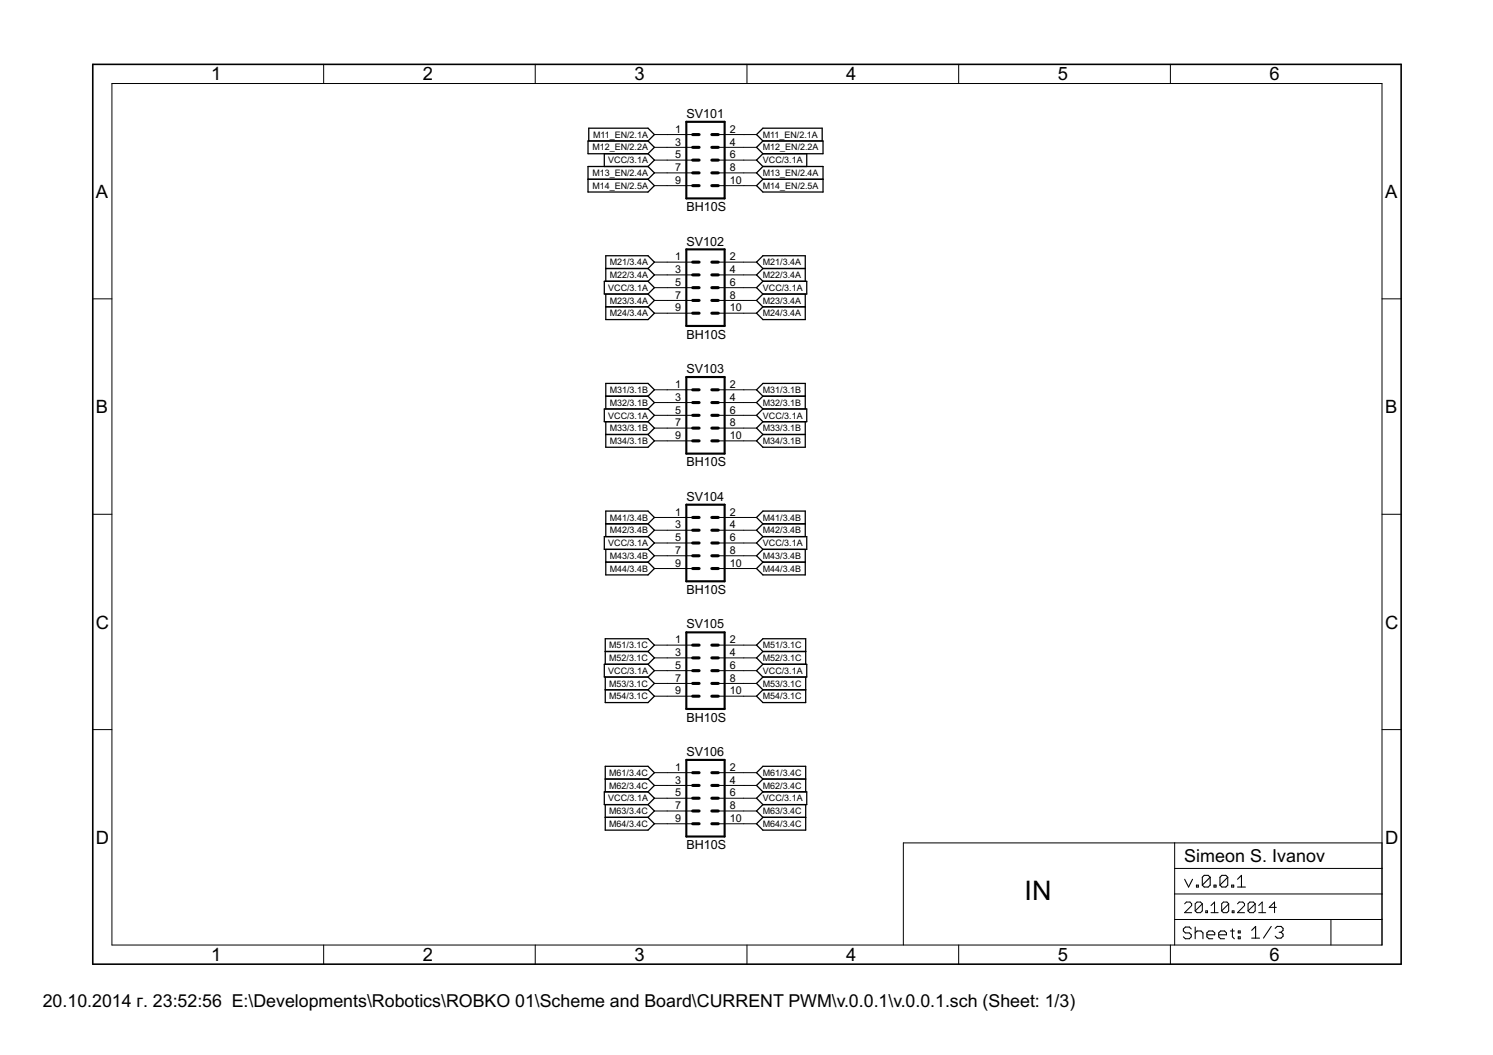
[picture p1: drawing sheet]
<svg xmlns="http://www.w3.org/2000/svg" width="297mm" height="210mm" viewBox="0 0 297 210" stroke-linecap="round" stroke-linejoin="round" font-family="sans-serif">
<g fill="#000" stroke="#000" stroke-width=".25">
<path d="M117 28v2.6zM117 33.1v2.6zM117 35.7v2.5zM117.1 25.5v2.5zM120.2 30.6v2.5zM120.2 33.1h8.7zM120.2 30.6h8.7zM117.1 28h11.8zM117.1 25.5h11.8zM117 30.6h11.9zM117 28h11.9zM117 35.7h11.9z"/>
<path d="M117 33.1h11.9zM117 38.2h11.9zM128.9 33.1l1.3-1.2zM128.9 30.6l1.3 1.3zM130.2 26.8l-1.3 1.2zM128.9 25.5l1.3 1.3zM130.2 29.3l-1.3 1.3zM128.9 28l1.3 1.3zM130.2 34.4l-1.3 1.3zM128.9 33.1l1.3 1.3zM130.2 36.9l-1.3 1.3zM128.9 35.7l1.3 1.2z"/>
<path d="M150.5 31.9l1.3-1.3zM150.5 31.9l1.3 1.2zM150.5 26.8l1.3-1.3zM150.5 26.8l1.3 1.2zM150.5 29.3l1.3-1.3zM150.5 29.3l1.3 1.3zM150.5 34.4l1.3-1.3zM150.5 34.4l1.3 1.3zM150.5 36.9l1.3-1.2zM150.5 36.9l1.3 1.3zM151.8 30.6h8.7zM151.8 33.1h8.7z"/>
<path d="M151.8 25.5h11.8zM151.8 28h11.8zM151.8 28h11.9zM151.8 30.6h11.9zM151.8 33.1h11.9zM151.8 35.7h11.9zM151.8 38.2h11.9zM160.5 30.6v2.5zM163.6 25.5v2.5zM163.7 28v2.6zM163.7 33.1v2.6zM163.7 35.7v2.5z"/>
<path d="M120.2 56v2.5zM120.5 50.9v2.5zM120.5 53.4v2.6zM120.2 58.5h8.7zM120.2 56h8.7zM120.5 53.4h8.4zM120.5 50.9h8.4zM120.5 56h8.4zM120.5 58.5h8.4zM130.2 57.2l-1.3 1.3zM128.9 56l1.3 1.2zM130.2 52.2l-1.3 1.2z"/>
<path d="M128.9 50.9l1.3 1.3zM130.2 54.7l-1.3 1.3zM128.9 53.4l1.3 1.3zM130.2 59.8l-1.3 1.2zM128.9 58.5l1.3 1.3zM150.5 57.2l1.3-1.2zM150.5 57.2l1.3 1.3zM150.5 52.2l1.3-1.3zM150.5 52.2l1.3 1.2zM150.5 54.7l1.3-1.3zM150.5 54.7l1.3 1.3zM150.5 59.8l1.3-1.3z"/>
<path d="M150.5 59.8l1.3 1.2zM151.8 56h8.7zM151.8 58.5h8.7zM151.8 50.9h8.4zM151.8 53.4h8.4zM151.8 56h8.4zM151.8 58.5h8.4zM160.2 50.9v2.5zM160.2 53.4v2.6zM160.2 58.5v2.5zM160.5 56v2.5zM120.5 58.5v2.5z"/>
<path d="M120.5 76.3v2.5zM120.5 61v2.6zM120.5 61h8.4zM120.5 78.8h8.4zM120.5 76.3h8.4zM120.5 63.6h8.4zM130.2 77.6l-1.3 1.2zM128.9 76.3l1.3 1.3zM130.2 62.3l-1.3 1.3zM128.9 61l1.3 1.3zM150.5 77.6l1.3-1.3zM150.5 77.6l1.3 1.2z"/>
<path d="M150.5 62.3l1.3-1.3zM150.5 62.3l1.3 1.3zM151.8 61h8.4zM151.8 78.8h8.4zM151.8 76.3h8.4zM151.8 63.6h8.4zM160.2 78.8v2.6zM160.2 76.3v2.5zM160.2 61v2.6zM120.2 81.4v2.5zM120.5 78.8v2.6zM120.5 83.9v2.5z"/>
<path d="M120.5 86.4v2.6zM120.2 83.9h8.7zM120.2 81.4h8.7zM120.5 81.4h8.4zM120.5 86.4h8.4zM120.5 83.9h8.4zM120.5 89h8.4zM130.2 82.6l-1.3 1.3zM128.9 81.4l1.3 1.2zM130.2 80.1l-1.3 1.3zM128.9 78.8l1.3 1.3zM130.2 85.2l-1.3 1.2z"/>
<path d="M128.9 83.9l1.3 1.3zM130.2 87.7l-1.3 1.3zM128.9 86.4l1.3 1.3zM150.5 82.6l1.3-1.2zM150.5 82.6l1.3 1.3zM150.5 80.1l1.3-1.3zM150.5 80.1l1.3 1.3zM150.5 85.2l1.3-1.3zM150.5 85.2l1.3 1.2zM150.5 87.7l1.3-1.3zM150.5 87.7l1.3 1.3zM151.8 81.4h8.7z"/>
<path d="M151.8 83.9h8.7zM151.8 81.4h8.4zM151.8 83.9h8.4zM151.8 86.4h8.4zM151.8 89h8.4zM160.2 83.9v2.5zM160.2 86.4v2.6zM160.5 81.4v2.5zM120.2 106.8v2.5zM120.5 101.7v2.5zM120.5 104.2v2.6zM120.5 109.3v2.5z"/>
<path d="M120.5 111.8v2.6zM120.2 109.3h8.7zM120.2 106.8h8.7zM120.5 104.2h8.4zM120.5 101.7h8.4zM120.5 106.8h8.4zM120.5 111.8h8.4zM120.5 109.3h8.4zM120.5 114.4h8.4zM130.2 108l-1.3 1.3zM128.9 106.8l1.3 1.2zM130.2 103l-1.3 1.2z"/>
<path d="M128.9 101.7l1.3 1.3zM130.2 105.5l-1.3 1.3zM128.9 104.2l1.3 1.3zM130.2 110.6l-1.3 1.2zM128.9 109.3l1.3 1.3zM130.2 113.1l-1.3 1.3zM128.9 111.8l1.3 1.3zM150.5 108l1.3-1.2zM150.5 108l1.3 1.3zM150.5 103l1.3-1.3zM150.5 103l1.3 1.2zM150.5 105.5l1.3-1.3z"/>
<path d="M150.5 105.5l1.3 1.3zM150.5 110.6l1.3-1.3zM150.5 110.6l1.3 1.2zM150.5 113.1l1.3-1.3zM150.5 113.1l1.3 1.3zM151.8 106.8h8.7zM151.8 109.3h8.7zM151.8 101.7h8.4zM151.8 104.2h8.4zM151.8 106.8h8.4zM151.8 109.3h8.4zM151.8 111.8h8.4z"/>
<path d="M151.8 114.4h8.4zM160.2 101.7v2.5zM160.2 104.2v2.6zM160.2 109.3v2.5zM160.2 111.8v2.6zM160.5 106.8v2.5zM120.2 132.2v2.5zM120.4 127.1v2.5zM120.4 129.6v2.6zM120.4 134.7v2.5zM120.4 137.2v2.6zM120.2 134.7h8.7z"/>
<path d="M120.2 132.2h8.7zM120.4 129.6h8.5zM120.4 127.1h8.5zM120.4 132.2h8.5zM120.4 137.2h8.5zM120.4 134.7h8.5zM120.4 139.8h8.5zM130.2 133.4l-1.3 1.3zM128.9 132.2l1.3 1.2zM130.2 128.4l-1.3 1.2zM128.9 127.1l1.3 1.3zM130.2 130.9l-1.3 1.3z"/>
<path d="M128.9 129.6l1.3 1.3zM130.2 136l-1.3 1.2zM128.9 134.7l1.3 1.3zM130.2 138.5l-1.3 1.3zM128.9 137.2l1.3 1.3zM150.5 133.4l1.3-1.2zM150.5 133.4l1.3 1.3zM150.5 128.4l1.3-1.3zM150.5 128.4l1.3 1.2zM150.5 130.9l1.3-1.3zM150.5 130.9l1.3 1.3zM150.5 136l1.3-1.3z"/>
<path d="M150.5 136l1.3 1.2zM150.5 138.5l1.3-1.3zM150.5 138.5l1.3 1.3zM151.8 132.2h8.7zM151.8 134.7h8.7zM151.8 127.1h8.5zM151.8 129.6h8.5zM151.8 132.2h8.5zM151.8 134.7h8.5zM151.8 137.2h8.5zM151.8 139.8h8.5zM160.3 127.1v2.5z"/>
<path d="M160.3 129.6v2.6zM160.3 134.7v2.5zM160.3 137.2v2.6zM160.5 132.2v2.5zM120.4 152.5v2.5zM120.4 155v2.5zM120.2 157.5h8.7zM120.4 155h8.5zM120.4 152.5h8.5zM120.4 157.5h8.5zM130.2 158.8l-1.3 1.3zM128.9 157.5l1.3 1.3z"/>
<path d="M130.2 153.7l-1.3 1.3zM128.9 152.5l1.3 1.2zM130.2 156.3l-1.3 1.2zM128.9 155l1.3 1.3zM150.5 158.8l1.3-1.3zM150.5 158.8l1.3 1.3zM150.5 153.7l1.3-1.2zM150.5 153.7l1.3 1.3zM150.5 156.3l1.3-1.3zM150.5 156.3l1.3 1.2zM151.8 157.5h8.7zM151.8 152.5h8.5z"/>
<path d="M151.8 155h8.5zM151.8 157.5h8.5zM160.3 152.5v2.5zM160.3 155v2.5zM160.5 157.5v2.6zM120.2 157.5v2.6zM120.4 160.1v2.5zM120.4 162.6v2.6zM120.2 160.1h8.7zM120.4 162.6h8.5zM120.4 160.1h8.5zM120.4 165.2h8.5z"/>
<path d="M130.2 161.4l-1.3 1.2zM128.9 160.1l1.3 1.3zM130.2 163.9l-1.3 1.3zM128.9 162.6l1.3 1.3zM150.5 161.4l1.3-1.3zM150.5 161.4l1.3 1.2zM150.5 163.9l1.3-1.3zM150.5 163.9l1.3 1.3zM151.8 160.1h8.7zM151.8 160.1h8.5zM151.8 162.6h8.5zM151.8 165.2h8.5z"/>
<path d="M160.3 160.1v2.5zM160.3 162.6v2.6z"/>
</g>
<g fill="#000" stroke="#000" stroke-width=".2">
<path d="M22.3 16.6v171.4zM64.4 12.8v3.8zM106.5 12.8v3.8zM148.6 12.8v3.8zM190.7 12.8v3.8zM232.9 12.8v3.8zM22.3 16.6h252.7zM130.2 31.9h2.5zM130.2 26.8h2.5zM130.2 29.3h2.5zM130.2 34.4h2.5zM130.2 36.9h2.5z"/>
<path d="M132.7 26.8h5.1zM132.7 29.3h5.1zM132.7 31.9h5.1zM132.7 34.4h5.1zM132.7 36.9h5.1zM142.9 26.8h5.1zM142.9 29.3h5.1zM142.9 31.9h5.1zM142.9 34.4h5.1zM142.9 36.9h5.1zM148 31.9h2.5zM148 26.8h2.5z"/>
<path d="M148 29.3h2.5zM148 34.4h2.5zM148 36.9h2.5zM18.5 59.5h3.8zM130.2 57.2h2.5zM130.2 52.2h2.5zM130.2 54.7h2.5zM130.2 59.8h2.5zM132.7 52.2h5.1zM132.7 54.7h5.1zM132.7 57.2h5.1zM132.7 59.8h5.1z"/>
<path d="M142.9 52.2h5.1zM142.9 54.7h5.1zM142.9 57.2h5.1zM142.9 59.8h5.1zM148 57.2h2.5zM148 52.2h2.5zM148 54.7h2.5zM148 59.8h2.5zM275 59.5h3.8zM130.2 77.6h2.5zM130.2 62.3h2.5zM132.7 62.3h5.1z"/>
<path d="M132.7 77.6h5.1zM142.9 62.3h5.1zM142.9 77.6h5.1zM148 77.6h2.5zM148 62.3h2.5zM130.2 82.6h2.5zM130.2 80.1h2.5zM130.2 85.2h2.5zM130.2 87.7h2.5zM132.7 80.1h5.1zM132.7 82.6h5.1zM132.7 85.2h5.1z"/>
<path d="M132.7 87.7h5.1zM142.9 80.1h5.1zM142.9 82.6h5.1zM142.9 85.2h5.1zM142.9 87.7h5.1zM148 82.6h2.5zM148 80.1h2.5zM148 85.2h2.5zM148 87.7h2.5zM18.5 102.3h3.8zM130.2 108h2.5zM130.2 103h2.5z"/>
<path d="M130.2 105.5h2.5zM130.2 110.6h2.5zM130.2 113.1h2.5zM132.7 103h5.1zM132.7 105.5h5.1zM132.7 108h5.1zM132.7 110.6h5.1zM132.7 113.1h5.1zM142.9 103h5.1zM142.9 105.5h5.1zM142.9 108h5.1zM142.9 110.6h5.1z"/>
<path d="M142.9 113.1h5.1zM148 108h2.5zM148 103h2.5zM148 105.5h2.5zM148 110.6h2.5zM148 113.1h2.5zM275 102.3h3.8zM130.2 133.4h2.5zM130.2 128.4h2.5zM130.2 130.9h2.5zM130.2 136h2.5zM130.2 138.5h2.5z"/>
<path d="M132.7 128.4h5.1zM132.7 130.9h5.1zM132.7 133.4h5.1zM132.7 136h5.1zM132.7 138.5h5.1zM142.9 128.4h5.1zM142.9 130.9h5.1zM142.9 133.4h5.1zM142.9 136h5.1zM142.9 138.5h5.1zM148 133.4h2.5zM148 128.4h2.5z"/>
<path d="M148 130.9h2.5zM148 136h2.5zM148 138.5h2.5zM18.5 145.2h3.8zM130.2 158.8h2.5zM130.2 153.7h2.5zM130.2 156.3h2.5zM132.7 153.7h5.1zM132.7 156.3h5.1zM132.7 158.8h5.1zM142.9 153.7h5.1zM142.9 156.3h5.1z"/>
<path d="M142.9 158.8h5.1zM148 158.8h2.5zM148 153.7h2.5zM148 156.3h2.5zM275 145.2h3.8zM130.2 161.4h2.5zM130.2 163.9h2.5zM132.7 161.4h5.1zM132.7 163.9h5.1zM142.9 161.4h5.1zM142.9 163.9h5.1zM148 161.4h2.5z"/>
<path d="M148 163.9h2.5zM179.7 167.7h54zM233.7 167.7h41.3zM233.7 177.9h41.3zM233.7 172.8v5.1zM233.7 172.8h41.3zM233.7 167.7v5.1zM236 179.5l-.3 .3zM236 179.5h.7zM236.7 179.5l.4 .3zM238.1 179.5l-.3 .3zM238.1 179.5h.7z"/>
<path d="M238.8 179.5l.4 .3zM239.2 179.8v1.4zM241.6 179.5v2.1zM243.4 179.5l-.3 .3zM243.4 179.5h.7zM244.1 179.5l.4 .3zM244.5 179.8v1.4zM246.5 179.5l-.3 .3zM246.5 179.5h.8zM247.3 179.5l.3 .3zM248.7 179.5l-.4 .3zM248.7 179.5h.7z"/>
<path d="M249.4 179.5l.3 .3zM249.7 179.8v1.4zM251.1 179.5v2.1zM253.6 179.5l-1.1 1zM275 172.8v5.1zM275 167.7v5.1zM22.3 188h252.7zM64.4 188v3.8zM106.5 188v3.8zM148.6 188v3.8zM179.7 167.7v20.3zM190.7 188v3.8z"/>
<path d="M232.9 188v3.8zM233.7 182.9v5.1zM233.7 177.9v5zM237.1 180.2l-1.4 1.4zM235.7 181.6h1.4zM237.1 179.8v.4zM237.8 179.8v1.4zM237.8 181.2l1.4-1.4zM237.8 181.2l.3 .4zM238.1 181.6h.7zM239.2 181.2l-.4 .4zM239.9 181.2v.4z"/>
<path d="M239.9 181.2h.3zM240.2 181.2v.4zM239.9 181.6h.3zM240.9 180.2l.7-.7zM240.9 181.6h1.5zM243.1 179.8v1.4zM243.1 181.2l1.4-1.4zM243.1 181.2l.3 .4zM243.4 181.6h.7zM244.5 181.2l-.4 .4zM245.2 181.2v.4zM245.2 181.2h.3z"/>
<path d="M245.5 181.2v.4zM245.2 181.6h.3zM247.6 180.2l-1.4 1.4zM246.2 181.6h1.4zM247.6 179.8v.4zM248.3 179.8v1.4zM248.3 181.2l1.4-1.4zM248.3 181.2l.4 .4zM248.7 181.6h.7zM249.7 181.2l-.3 .4zM251.1 179.5l-.7 .7zM250.4 181.6h1.4z"/>
<path d="M252.5 180.5h1.4zM253.6 179.5v2.1zM264.8 182.9v5.1zM264.8 182.9h10.2zM233.7 182.9h31.1zM275 182.9v5.1zM275 177.9v5zM275 16.6v171.4z"/>
</g>
<g fill="#000" stroke="#000" stroke-width=".21">
<path d="M235.7 174.9l.8 1.6zM237.3 174.9l-.8 1.6zM238 176.1v.4zM238 176.1h.4zM238.4 176.1v.4zM238 176.5h.4zM239.2 174.5v1.6zM239.2 174.5l.4-.3zM239.2 176.1l1.6-1.6zM239.6 174.2h.8zM239.2 176.1l.4 .4zM240.4 174.2l.4 .3z"/>
<path d="M239.6 176.5h.8zM240.8 174.5v1.6zM240.4 176.5l.4-.4zM241.5 176.1v.4zM241.5 176.1h.4zM241.9 176.1v.4zM241.5 176.5h.4zM242.7 174.5v1.6zM242.7 174.5l.4-.3zM244.3 174.5l-1.6 1.6zM243.1 174.2h.8zM242.7 176.1l.4 .4z"/>
<path d="M243.9 174.2l.4 .3zM243.1 176.5h.8zM244.3 174.5v1.6zM244.3 176.1l-.4 .4zM245 176.1v.4zM245 176.1h.4zM245.4 176.1v.4zM245 176.5h.4zM247 174.2l-.8 .7zM246.2 176.5h1.6zM247 174.2v2.3zM235.4 184.8v.4z"/>
<path d="M235.4 185.2l.4 .4zM235.4 184.8l.4-.4zM235.8 185.6h.8zM235.4 186.4l.4 .4zM235.8 184.4h.8zM236.6 185.6l.4 .4zM235.8 186.8h.8zM236.6 184.4l.4 .4zM237 186v.4zM237 186.4l-.4 .4zM237.8 184.4v2.4zM237.8 185.6l.4-.4z"/>
<path d="M238.2 185.2h.8zM239 185.2l.3 .4zM239.3 185.6v1.2zM240.1 185.6v.8zM240.1 185.6l.4-.4zM240.1 186.4l.4 .4zM240.5 185.2h.8zM240.5 186.8h.8zM241.3 185.2l.4 .4zM241.7 185.6v.4zM240.1 186h1.6zM242.5 185.6v.8z"/>
<path d="M242.5 185.6l.3-.4zM242.5 186.4l.3 .4zM242.8 185.2h.8zM242.8 186.8h.8zM243.6 185.2l.4 .4zM244 185.6v.4zM242.5 186h1.5zM244.8 185.2h.8zM245.2 184.8v1.6zM245.2 186.4l.4 .4zM246.4 185.2h.3zM246.4 185.2v.4z"/>
<path d="M246.4 186.4h.3zM246.4 186.4v.4zM246.7 185.2v.4zM246.4 185.6h.3zM246.7 186.4v.4zM246.4 186.8h.3zM249 185.1l.8-.8zM249 186.6h1.6zM249.8 184.3v2.3zM252.9 184.3l-1.5 2.3zM253.7 184.7l.4-.4zM254.1 184.3h.8z"/>
<path d="M253.7 186.3l.4 .3zM254.9 184.3l.4 .4zM254.5 185.5h.4zM254.9 185.5l.4 .4zM254.1 186.6h.8zM255.3 184.7v.4zM254.9 185.5l.4-.4zM255.3 185.9v.4zM254.9 186.6l.4-.3z"/>
</g>
<path d="M18.5 12.8v179zM18.5 12.8h260.3zM18.5 191.8h260.3zM278.8 12.8v179z" fill="#000" stroke="#000" stroke-width=".32"/>
<g fill="#000" stroke="#000" stroke-width=".42">
<path d="M136.5 24.2h7.7zM136.5 24.2v15.3zM144.2 24.2v15.3zM136.5 39.5h7.7zM136.5 49.6h7.7zM136.5 49.6v15.3zM136.5 75h7.7zM136.5 75v15.3zM144.2 49.6v15.3zM136.5 64.9h7.7zM144.2 75v15.3zM136.5 90.3h7.7z"/>
<path d="M136.5 100.4h7.7zM136.5 100.4v15.3zM144.2 100.4v15.3zM136.5 115.7h7.7zM136.5 125.8h7.7zM136.5 125.8v15.3zM136.5 151.2h7.7zM136.5 151.2v15.2zM144.2 125.8v15.3zM136.5 141.1h7.7zM144.2 151.2v15.2zM136.5 166.4h7.7z"/>
</g>
<g fill="#000" stroke="#000" stroke-width=".61">
<path d="M137.8 36.9h1.3zM137.8 34.4h1.3zM137.8 31.9h1.3zM137.8 29.3h1.3zM137.8 26.8h1.3zM141.6 36.9h1.3zM141.6 34.4h1.3zM141.6 31.9h1.3zM141.6 29.3h1.3zM141.6 26.8h1.3zM137.8 59.8h1.3zM137.8 57.2h1.3z"/>
<path d="M137.8 54.7h1.3zM137.8 52.2h1.3zM141.6 59.8h1.3zM141.6 57.2h1.3zM141.6 54.7h1.3zM141.6 52.2h1.3zM137.8 62.3h1.3zM137.8 77.6h1.3zM141.6 62.3h1.3zM141.6 77.6h1.3zM137.8 87.7h1.3zM137.8 85.2h1.3z"/>
<path d="M137.8 82.6h1.3zM137.8 80.1h1.3zM141.6 87.7h1.3zM141.6 85.2h1.3zM141.6 82.6h1.3zM141.6 80.1h1.3zM137.8 113.1h1.3zM137.8 110.6h1.3zM137.8 108h1.3zM137.8 105.5h1.3zM137.8 103h1.3zM141.6 113.1h1.3z"/>
<path d="M141.6 110.6h1.3zM141.6 108h1.3zM141.6 105.5h1.3zM141.6 103h1.3zM137.8 138.5h1.3zM137.8 136h1.3zM137.8 133.4h1.3zM137.8 130.9h1.3zM137.8 128.4h1.3zM141.6 138.5h1.3zM141.6 136h1.3zM141.6 133.4h1.3z"/>
<path d="M141.6 130.9h1.3zM141.6 128.4h1.3zM137.8 158.8h1.3zM137.8 156.3h1.3zM137.8 153.7h1.3zM141.6 158.8h1.3zM141.6 156.3h1.3zM141.6 153.7h1.3zM137.8 163.9h1.3zM137.8 161.4h1.3zM141.6 163.9h1.3zM141.6 161.4h1.3z"/>
</g>
<text font-size="6" x="203.9" y="179.1">IN</text>
<g font-size="4.1">
<text x="42" y="16">1</text>
<text x="84.1" y="16">2</text>
<text x="126.3" y="16">3</text>
<text x="168.4" y="16">4</text>
<text x="210.5" y="16">5</text>
<text x="252.6" y="16">6</text>
<text x="19.1" y="39.3">A</text>
<text x="275.6" y="39.3">A</text>
<text x="19.1" y="82.2">B</text>
<text x="275.6" y="82.2">B</text>
<text x="19.1" y="125">C</text>
<text x="275.6" y="125">C</text>
<text x="19.1" y="167.9">D</text>
<text x="275.6" y="167.9">D</text>
<text x="42" y="191.2">1</text>
<text x="84.1" y="191.2">2</text>
<text x="126.3" y="191.2">3</text>
<text x="168.4" y="191.2">4</text>
<text x="210.5" y="191.2">5</text>
<text x="252.6" y="191.2">6</text>
</g>
<g font-size="4">
<text x="235.6" y="171.5">Simeon S. Ivanov</text>
<text x="8.5" y="200.4">20.10.2014 г. 23:52:56 E:\Developments\Robotics\ROBKO 01\Scheme and Board\CURRENT PWM\v.0.0.1\v.0.0.1.sch (Sheet: 1/3)</text>
</g>
<g font-size="2.8">
<text x="136.5" y="23.5">SV101</text>
<text x="136.5" y="42">BH10S</text>
<text x="136.5" y="48.9">SV102</text>
<text x="136.5" y="67.4">BH10S</text>
<text x="136.5" y="74.3">SV103</text>
<text x="136.5" y="92.8">BH10S</text>
<text x="136.5" y="99.7">SV104</text>
<text x="136.5" y="118.2">BH10S</text>
<text x="136.5" y="125">SV105</text>
<text x="136.5" y="143.6">BH10S</text>
<text x="136.5" y="150.4">SV106</text>
<text x="136.5" y="169">BH10S</text>
</g>
<g font-size="2.4">
<text x="134.3" y="26.4">1</text>
<text x="134.3" y="29">3</text>
<text x="145.2" y="26.4">2</text>
<text x="145.2" y="29">4</text>
<text x="134.3" y="31.5">5</text>
<text x="134.3" y="34">7</text>
<text x="145.2" y="31.5">6</text>
<text x="145.2" y="34">8</text>
<text x="134.3" y="36.6">9</text>
<text x="145.2" y="36.6">10</text>
<text x="134.3" y="51.8">1</text>
<text x="145.2" y="51.8">2</text>
<text x="134.3" y="54.3">3</text>
<text x="134.3" y="56.9">5</text>
<text x="134.3" y="59.4">7</text>
<text x="145.2" y="54.3">4</text>
<text x="145.2" y="56.9">6</text>
<text x="145.2" y="59.4">8</text>
<text x="134.3" y="62">9</text>
<text x="145.2" y="62">10</text>
<text x="134.3" y="77.2">1</text>
<text x="145.2" y="77.2">2</text>
<text x="134.3" y="79.7">3</text>
<text x="134.3" y="82.3">5</text>
<text x="145.2" y="79.7">4</text>
<text x="145.2" y="82.3">6</text>
<text x="134.3" y="84.8">7</text>
<text x="134.3" y="87.4">9</text>
<text x="145.2" y="84.8">8</text>
<text x="145.2" y="87.4">10</text>
<text x="134.3" y="102.6">1</text>
<text x="134.3" y="105.1">3</text>
<text x="134.3" y="107.7">5</text>
<text x="145.2" y="102.6">2</text>
<text x="145.2" y="105.1">4</text>
<text x="145.2" y="107.7">6</text>
<text x="134.3" y="110.2">7</text>
<text x="134.3" y="112.8">9</text>
<text x="145.2" y="110.2">8</text>
<text x="145.2" y="112.8">10</text>
<text x="134.3" y="128">1</text>
<text x="134.3" y="130.5">3</text>
<text x="145.2" y="128">2</text>
<text x="145.2" y="130.5">4</text>
<text x="134.3" y="133.1">5</text>
<text x="134.3" y="135.6">7</text>
<text x="145.2" y="133.1">6</text>
<text x="145.2" y="135.6">8</text>
<text x="134.3" y="138.1">9</text>
<text x="145.2" y="138.1">10</text>
<text x="134.3" y="153.4">1</text>
<text x="134.3" y="155.9">3</text>
<text x="145.2" y="153.4">2</text>
<text x="145.2" y="155.9">4</text>
<text x="134.3" y="158.5">5</text>
<text x="134.3" y="161">7</text>
<text x="145.2" y="158.5">6</text>
<text x="145.2" y="161">8</text>
<text x="134.3" y="163.5">9</text>
<text x="145.2" y="163.5">10</text>
</g>
<g font-size="2">
<text x="117.9" y="29.9">M12_EN/2.2A</text>
<text x="118" y="27.4">M11_EN/2.1A</text>
<text x="151.8" y="27.4">M11_EN/2.1A</text>
<text x="151.8" y="29.9">M12_EN/2.2A</text>
<text x="117.9" y="35">M13_EN/2.4A</text>
<text x="121" y="32.5">VCC/3.1A</text>
<text x="151.8" y="32.5">VCC/3.1A</text>
<text x="151.8" y="35">M13_EN/2.4A</text>
<text x="117.9" y="37.6">M14_EN/2.5A</text>
<text x="151.8" y="37.6">M14_EN/2.5A</text>
<text x="121.3" y="52.8">M21/3.4A</text>
<text x="151.8" y="52.8">M21/3.4A</text>
<text x="121" y="57.9">VCC/3.1A</text>
<text x="121.3" y="55.3">M22/3.4A</text>
<text x="151.8" y="57.9">VCC/3.1A</text>
<text x="151.8" y="55.3">M22/3.4A</text>
<text x="121.3" y="60.4">M23/3.4A</text>
<text x="121.3" y="63">M24/3.4A</text>
<text x="151.8" y="60.4">M23/3.4A</text>
<text x="151.8" y="63">M24/3.4A</text>
<text x="121" y="83.3">VCC/3.1A</text>
<text x="121.3" y="80.7">M32/3.1B</text>
<text x="121.3" y="78.2">M31/3.1B</text>
<text x="151.8" y="83.3">VCC/3.1A</text>
<text x="151.8" y="80.7">M32/3.1B</text>
<text x="151.8" y="78.2">M31/3.1B</text>
<text x="121.3" y="85.8">M33/3.1B</text>
<text x="121.3" y="88.4">M34/3.1B</text>
<text x="151.8" y="85.8">M33/3.1B</text>
<text x="151.8" y="88.4">M34/3.1B</text>
<text x="121.3" y="103.6">M41/3.4B</text>
<text x="121.3" y="106.1">M42/3.4B</text>
<text x="151.8" y="103.6">M41/3.4B</text>
<text x="151.8" y="106.1">M42/3.4B</text>
<text x="121" y="108.7">VCC/3.1A</text>
<text x="121.3" y="111.2">M43/3.4B</text>
<text x="121.3" y="113.7">M44/3.4B</text>
<text x="151.8" y="108.7">VCC/3.1A</text>
<text x="151.8" y="111.2">M43/3.4B</text>
<text x="151.8" y="113.7">M44/3.4B</text>
<text x="121.2" y="129">M51/3.1C</text>
<text x="121.2" y="131.5">M52/3.1C</text>
<text x="151.8" y="129">M51/3.1C</text>
<text x="151.8" y="131.5">M52/3.1C</text>
<text x="121" y="134.1">VCC/3.1A</text>
<text x="121.2" y="136.6">M53/3.1C</text>
<text x="151.8" y="134.1">VCC/3.1A</text>
<text x="151.8" y="136.6">M53/3.1C</text>
<text x="121.2" y="139.1">M54/3.1C</text>
<text x="151.8" y="139.1">M54/3.1C</text>
<text x="121.2" y="154.4">M61/3.4C</text>
<text x="151.8" y="154.4">M61/3.4C</text>
<text x="121" y="159.5">VCC/3.1A</text>
<text x="121.2" y="156.9">M62/3.4C</text>
<text x="121.2" y="162">M63/3.4C</text>
<text x="151.8" y="159.5">VCC/3.1A</text>
<text x="151.8" y="156.9">M62/3.4C</text>
<text x="151.8" y="162">M63/3.4C</text>
<text x="121.2" y="164.5">M64/3.4C</text>
<text x="151.8" y="164.5">M64/3.4C</text>
</g>
</svg>
